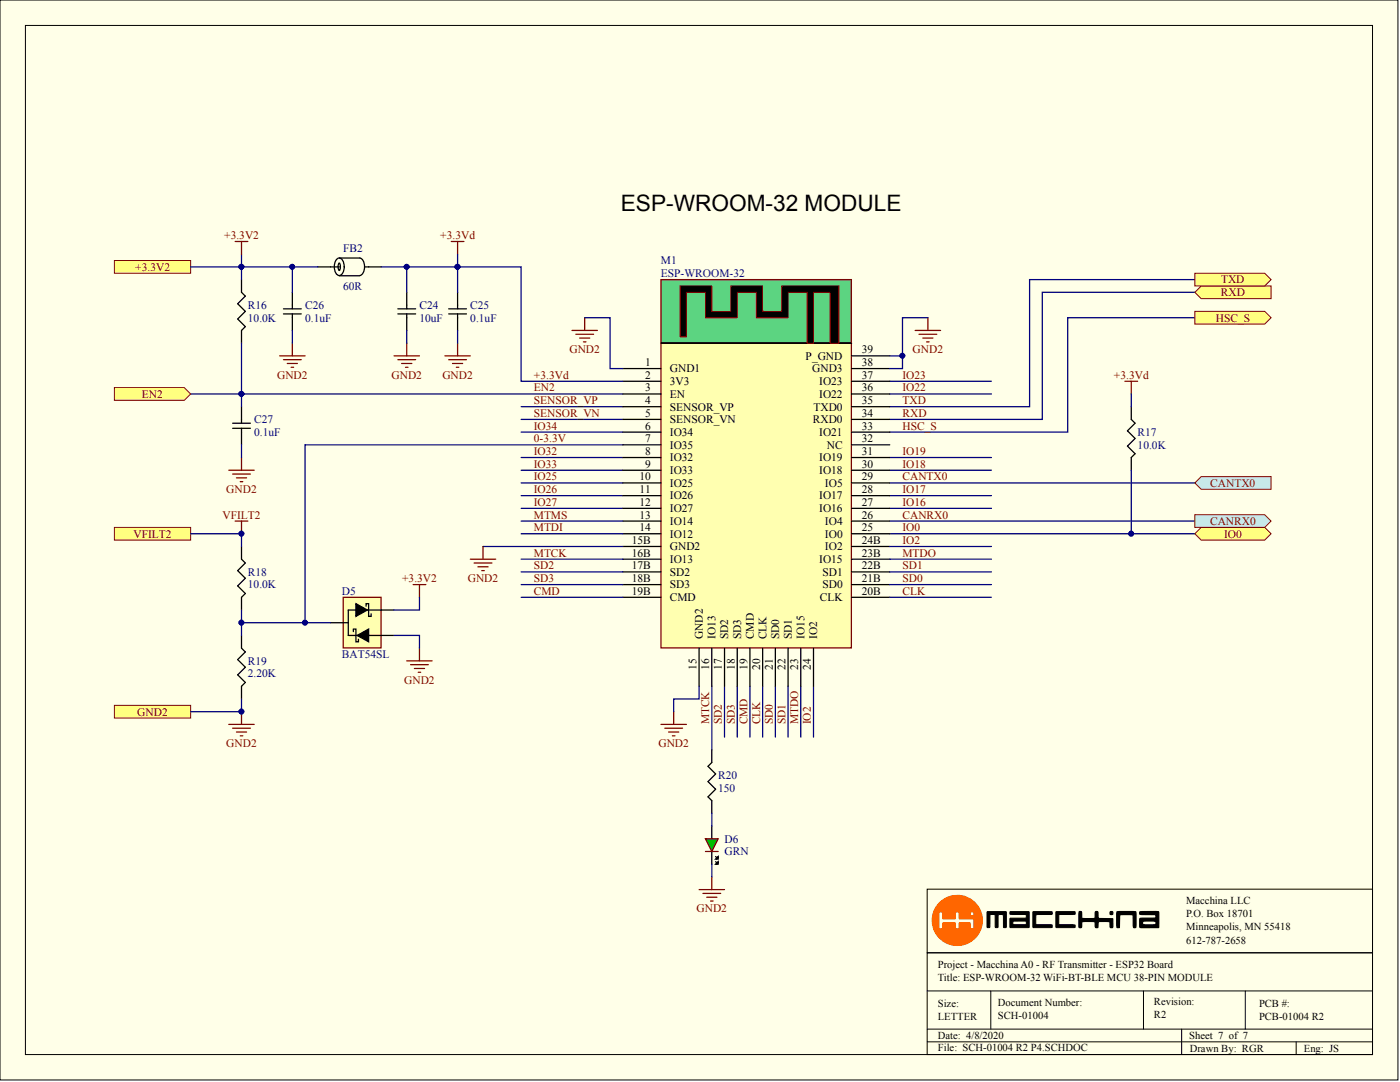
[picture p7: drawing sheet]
<svg xmlns="http://www.w3.org/2000/svg" width="279mm" height="216mm" viewBox="0 0 279 216" stroke-linecap="round" stroke-linejoin="round" font-family="sans-serif">
<g fill="#ffffe8" stroke="#000" stroke-width=".2">
<path d="M0 0h279v215.5h-279z"/>
<path d="M5.1 5.1h268.8v205.3h-268.8z"/>
</g>
<g fill="none" stroke="#000080" stroke-width=".25">
<path d="M238.5 58.3h-30.5v25.4h-30.4M238.5 55.8h-33v25.3h-27.9M38.1 78.6h86.2M177.6 78.6h20.3M177.6 76.1h20.3M238.5 63.4h-25.4v22.8h-35.5M104 81.1h20.3M104 83.7h20.3M104 86.2h20.3M104 91.3h20.3M104 93.8h20.3M104 96.4h20.3"/>
<path d="M104 98.9h20.3M124.3 88.8h-63.4v35.5h-12.7M177.6 91.3h20.3M177.6 93.8h20.3M177.6 96.4h60.9M177.6 98.9h20.3M104 101.4h20.3M177.6 101.4h20.3M177.6 106.5h60.9M177.6 104h60.9M142.1 136.9v12.7M144.6 136.9v10.2"/>
<path d="M147.1 136.9v10.2M149.7 136.9v10.2M152.2 136.9v10.2M154.7 136.9v10.2M157.3 136.9v10.2M159.8 136.9v10.2M162.4 136.9v10.2"/>
</g>
<g fill="#000080" stroke="#000080" stroke-width=".2">
<circle cx="48.2" cy="78.6" r=".48"/>
<circle cx="60.9" cy="124.2" r=".48"/>
<circle cx="48.2" cy="124.2" r=".48"/>
<circle cx="225.7" cy="106.5" r=".48"/>
</g>
<path d="M131.9 68.5h38v60.8h-38z" fill="#ffffb0" stroke="#800000" stroke-width=".25"/>
<path d="M131.9 55.8h38v12.6h-38z" fill="#5cd481" stroke="#800000" stroke-width=".25"/>
<g fill="none" stroke="#000" stroke-width=".25">
<path d="M48.2 55.8v2.5l.8 .8-1.6 1.5 1.6 1.5-1.6 1.6 1.6 1.5-.8 .7v2.6M58.3 58.3v3.3M63.4 53.3h4.3M67.1 51.8a.67 .67 0 0 1 1.2 0 2.49 2.49 0 0 1-.3 3.1 .81 .81 0 0 1-1.1-.6 2.75 2.75 0 0 1 .2-2.5zM67.6 52.6l.1-.1 .2 .4v.7l-.2 .4-.2-.4zM67.7 51.5h4.1a1.83 1.83 0 0 1 .9 2.2 1.3 1.3 0 0 1-.9 1.3M67.7 55h4.1M72.8 53.3h3.3M81.2 58.3v3.3M91.3 58.3v3.3M56.6 62.6h3.5M56.6 61.6h3.5"/>
<path d="M58.3 62.6v3.3M79.4 62.6h3.6M79.4 61.6h3.6M81.2 62.6v3.3M89.5 62.6h3.6M89.5 61.6h3.6M91.3 62.6v3.3M124.3 73.5h7.6M124.3 76.1h7.6M124.3 78.6h7.6M131.9 68.5h38.1M170 73.5h7.6"/>
<path d="M170 76.1h7.6M170 78.6h7.6M170 71h7.6M46.4 85.5h3.6M46.4 84.4h3.6M48.2 81.1v3.3M48.2 85.5v3.3M124.3 81.1h7.6M124.3 83.7h7.6M124.3 86.2h7.6M124.3 88.8h7.6M124.3 91.3h7.6"/>
<path d="M124.3 93.8h7.6M124.3 96.4h7.6M124.3 98.9h7.6M170 81.1h7.6M170 83.7h7.6M170 86.2h7.6M170 88.8h7.6M170 91.3h7.6M170 93.8h7.6M170 96.4h7.6M170 98.9h7.6M225.8 81.1v2.6l.7 .7-1.5 1.6 1.5 1.5-1.5 1.5 1.5 1.5-.7 .8v2.5"/>
<path d="M124.3 101.4h7.6M124.3 104h7.6M124.3 106.5h7.6M124.3 109h7.6M124.3 111.6h7.6M124.3 114.1h7.6M124.3 116.7h7.6M124.3 119.2h7.6M170 101.4h7.6M170 104h7.6M170 106.5h7.6M170 109h7.6"/>
<path d="M170 111.6h7.6M170 114.1h7.6M170 116.7h7.6M170 119.2h7.6M139.5 129.3v7.6M142.1 129.3v7.6M144.6 129.3v7.6M147.1 129.3v7.6M149.7 129.3v7.6M152.2 129.3v7.6M154.7 129.3v7.6M157.3 129.3v7.6"/>
<path d="M159.8 129.3v7.6M162.4 129.3v7.6"/>
</g>
<path d="M135.7 57.1h6.4v5h3.8v-5h6.3v5h3.8v-5h11.4v11.4h-1.8v-10.2h-3.2v10.2h-1.3v-10.2h-3.8v5.1h-6.4v-5.1h-3.8v5.1h-6.3v-5.1h-3.8v8.9h-1.3z" fill-rule="evenodd" fill="#000"/>
<path d="M135.7 57.1h6.4v5h3.8v-5h6.3v5h3.8v-5h11.4v11.4h-1.8v-10.2h-3.2v10.2h-1.3v-10.2h-3.8v5.1h-6.4v-5.1h-3.8v5.1h-6.3v-5.1h-3.8v8.9h-1.3z" fill="none" stroke="#800000" stroke-width=".2"/>
<g fill="none" stroke="#800000" stroke-width=".25">
<path d="M46.9 48.2h2.6M48.2 48.2v2.5M55.8 71h5.1M56.6 71.8h3.5M57.3 72.5h2.1M58.1 73.3h.5M58.3 68.5v2.5M78.6 71h5.1M79.4 71.8h3.6M80.2 72.5h2M80.9 73.3h.5M81.2 68.5v2.5"/>
<path d="M88.8 71h5.1M89.5 71.8h3.6M90.3 72.5h2M91.1 73.3h.5M91.3 68.5v2.5M114.2 65.9h5M114.9 66.7h3.6M115.7 67.5h2M116.4 68.2h.5M116.7 63.4v2.5M182.6 65.9h5.1M183.4 66.7h3.6"/>
<path d="M184.2 67.5h2M184.9 68.2h.5M185.2 63.4v2.5M224.5 76.1h2.5M225.8 76.1v2.5M45.7 93.8h5M46.4 94.6h3.6M47.2 95.4h2M47.9 96.1h.6M48.2 91.3v2.5M131.9 144.5h5.1M132.7 145.3h3.5"/>
<path d="M133.4 146.1h2.1M134.2 146.8h.5M134.4 142v2.5"/>
</g>
<g fill="none" stroke="#000080" stroke-width=".25">
<path d="M48.2 50.7v2.6h15.2M48.2 53.3v2.5M58.3 53.3v5M76.1 53.3h27.9v22.8h20.3M81.2 53.3v5M91.3 53.3v5M48.2 68.5v12.6M58.3 65.9v2.6M81.2 65.9v2.6M91.3 65.9v2.6M116.7 63.4h5.1v10.1h2.5M177.6 71h2.5"/>
<path d="M185.2 63.4h-5.1v10.1h-2.5M225.8 78.6v2.5M48.2 88.8v2.5M225.8 93.8v12.7M139.5 136.9v2.6h-5.1v2.5"/>
</g>
<g fill="#000080" stroke="#000080" stroke-width=".2">
<circle cx="180.1" cy="71" r=".48"/>
<circle cx="91.3" cy="53.2" r=".48"/>
<circle cx="81.2" cy="53.2" r=".48"/>
<circle cx="58.3" cy="53.2" r=".48"/>
<circle cx="48.2" cy="53.2" r=".48"/>
<circle cx="48.2" cy="78.6" r=".48"/>
<circle cx="225.7" cy="106.5" r=".48"/>
</g>
<g fill="#ffff80" stroke="#800000" stroke-width=".2">
<path d="M22.8 77.3h14l1.3 1.3-1.3 1.3h-14z" fill-rule="evenodd"/>
<path d="M239.7 57.1h14v2.5h-14l-1.2-1.3z" fill-rule="evenodd"/>
<path d="M238.5 54.5h13.9l1.3 1.3-1.3 1.3h-13.9z" fill-rule="evenodd"/>
<path d="M238.5 62.1h13.9l1.3 1.3-1.3 1.3h-13.9z" fill-rule="evenodd"/>
</g>
<path d="M48.2 109v2.6l.8 .7-1.6 1.6 1.6 1.5-1.6 1.5 1.6 1.5-.8 .8v2.5M48.2 126.8v2.5l.8 .8-1.6 1.5 1.6 1.5-1.6 1.6 1.6 1.5-.8 .7v2.6" fill="none" stroke="#000" stroke-width=".25"/>
<path d="M46.9 104h2.6M48.2 104v2.5M45.7 144.5h5M46.4 145.3h3.6M47.2 146.1h2M47.9 146.8h.6M48.2 142v2.5" fill="none" stroke="#800000" stroke-width=".25"/>
<g fill="#000080" stroke="#000080" stroke-width=".2">
<circle cx="48.2" cy="106.5" r=".48"/>
<circle cx="48.2" cy="142" r=".48"/>
<circle cx="48.2" cy="124.2" r=".48"/>
</g>
<path d="M48.2 121.7v5.1" fill="none" stroke="#000080" stroke-width=".25"/>
<g fill="#ffff80" stroke="#800000" stroke-width=".2">
<path d="M22.8 52h15.3v2.5h-15.3z" fill-rule="evenodd"/>
<path d="M22.8 105.2h15.3v2.6h-15.3z" fill-rule="evenodd"/>
<path d="M22.8 140.7h15.3v2.6h-15.3z" fill-rule="evenodd"/>
</g>
<path d="M38.1 53.3h10.1M38.1 106.5h10.1v2.5M48.2 139.5v2.5h-10.1" fill="none" stroke="#000080" stroke-width=".25"/>
<g fill="#000080" stroke="#000080" stroke-width=".2">
<circle cx="48.2" cy="53.2" r=".48"/>
<circle cx="48.2" cy="106.5" r=".48"/>
<circle cx="48.2" cy="142" r=".48"/>
</g>
<g fill="#c8ebeb" stroke="#800000" stroke-width=".2">
<path d="M239.7 95.1h14v2.5h-14l-1.2-1.2z" fill-rule="evenodd"/>
<path d="M238.5 102.7h13.9l1.3 1.3-1.3 1.2h-13.9z" fill-rule="evenodd"/>
</g>
<path d="M239.7 105.2h12.7l1.3 1.3-1.3 1.3h-12.7l-1.2-1.3z" fill-rule="evenodd" fill="#ffff80" stroke="#800000" stroke-width=".2"/>
<path d="M142.1 149.6v2.6l-.8 .7 1.5 1.5-1.5 1.6 1.5 1.5-1.5 1.5 .8 .8v2.5M142.1 164.8v2.6M142.1 169.9v2.5" fill="none" stroke="#000" stroke-width=".25"/>
<path d="M140.8 169.9h2.5" fill="none" stroke="#800000" stroke-width=".25"/>
<path d="M140.8 167.4h2.5l-1.2 2.5z" fill="#00bf00"/>
<path d="M140.8 167.4h2.5l-1.2 2.5z" fill="none" stroke="#800000" stroke-width=".25"/>
<path d="M142.8 172.4l.5-.5v.5z" fill="#080d02"/>
<path d="M142.8 172.4l.5-.5v.5zM142.8 171.9l.3 .3" fill="none" stroke="#000" stroke-width=".25"/>
<path d="M142.8 171.4l.5-.5v.5z" fill="#080d02"/>
<path d="M142.8 171.4l.5-.5v.5zM142.8 170.9l.3 .3" fill="none" stroke="#000" stroke-width=".25"/>
<path d="M90.1 48.2h2.5M91.3 48.2v2.5M93.9 111.6h5M94.6 112.3h3.6M95.4 113.1h2M96.1 113.9h.5M96.4 109v2.6M139.5 177.5h5.1M140.3 178.3h3.5M141 179h2.1M141.8 179.8h.5M142.1 175v2.5" fill="none" stroke="#800000" stroke-width=".25"/>
<g fill="none" stroke="#000080" stroke-width=".25">
<path d="M91.3 50.7v2.6M96.4 109h27.9M104 104h20.3M104 106.5h20.3M104 111.6h20.3M104 114.1h20.3M104 116.7h20.3M104 119.2h20.3M177.6 109h20.3M177.6 111.6h20.3M177.6 114.1h20.3M177.6 116.7h20.3"/>
<path d="M177.6 119.2h20.3M142.1 162.3v2.5M142.1 172.4v2.6"/>
</g>
<circle cx="91.3" cy="53.2" r=".48" fill="#000080" stroke="#000080" stroke-width=".2"/>
<path d="M68.5 119.2h7.6v10.1h-7.6z" fill="#ffffb0" stroke="#800000" stroke-width=".25"/>
<path d="M66 124.3h3.5M70.5 126v-.5h.5v2.6h.5v-.5M71.3 126.8l2.3-1.3v2.6zM73.1 121v-.5h.5v2.5h.5v-.5M78.6 121.7h-9.1v5.1h9.1" fill="none" stroke="#000" stroke-width=".25"/>
<path d="M71.3 126.8l2.3-1.3v2.6z" fill="#000"/>
<path d="M71 120.5l2.3 1.2-2.3 1.3z" fill="#000" stroke="#000" stroke-width=".25"/>
<path d="M83.7 119.2v2.5h-5.1M60.9 124.3h5.1M78.6 126.8h5.1v2.5" fill="none" stroke="#000080" stroke-width=".25"/>
<circle cx="60.9" cy="124.2" r=".48" fill="#000080" stroke="#000080" stroke-width=".2"/>
<path d="M82.4 116.7h2.6M83.7 116.7v2.5M81.2 131.9h5M81.9 132.6h3.6M82.7 133.4h2M83.5 134.1h.5M83.7 129.3v2.6" fill="none" stroke="#800000" stroke-width=".25"/>
<path d="M185 177.4h88.9v12.7h-88.9zM185 190.1h88.9v20.3h-88.9zM185 197.7h88.9M197.7 197.7v7.6M228.2 197.7v7.6M248.5 197.7v7.6M185 205.3h88.9M185 207.9h88.9M235.8 205.3v5.1M258.7 207.9v2.5" fill="none" stroke="#000" stroke-width=".2"/>
<path d="M186 183.7a5 5 0 0 1 10.1 0 5 5 0 0 1-10.1 0zM187.5 182l-.1 3 .2 .3 .5-.1 .1-1.1h.6l1.8 .1 .1 1.1h.4l.3-.1v-1l2.1-.1 .2 1.2h.6l.1-1.8-.2-.1-2.7-.1-.1-1.2a.4 .4 0 0 0-.5-.1 .4 .4 0 0 0-.2 .4l-.1 .9-2.4 .1-.1-1.3zM193.6 182.4a.4 .4 0 0 0 .8 0 .4 .4 0 0 0-.8 0z" fill="#f60" stroke="#f60" stroke-width=".2"/>
<g fill="#000" stroke="#000" stroke-width=".2">
<path d="M197 181.9h3.8v3.1h-.5l-.1-2.4-.2-.1-.8 .1v2.3a.29 .29 0 0 1-.3 .2 .29 .29 0 0 1-.3-.3v-2.2l-.1-.1h-.8l-.1 .1-.1 2.4-.5 .1zM206.2 181.9l3.8 .1-.1 .5h-3.1l-.1 .9v.9l.1 .2h3.1l.1 .6h-3.8zM210.8 181.9h3.7l.1 .4-.3 .2h-2.9l-.1 .1v1.8l.1 .1 3.1 .1v.5h-3.7z"/>
<path d="M201.6 181.9h3.8v3.2h-3.8v-1.8l3.1-.1 .1-.4-.1-.3-3.1-.1zM202.3 183.8l-.2 .5 .2 .2h2.4l.1-.1-.1-.6z"/>
</g>
<g fill="#000" stroke="#000" stroke-width=".25">
<path d="M215.4 182l.4-.1 .1 1.3 1.8 .1h.8l.1-1.4h.4l.2 1.4h2.9v1.7l-.5 .1-.1-1.1-.1-.1h-1.9l-.3 .1-.1 1.1h-.4l-.2-1.1-.1-.1a4.8 4.8 0 0 0-2.5 .1l-.1 1-.4 .1zM222.9 181.9h3.8v.9v2.3h-.4l-.1-.1-.1-2.4-1.9-.1h-.7l-.1 2.6h-.4a2.05 2.05 0 0 1-.1-1.6z"/>
<path d="M227.5 181.9h1.8a3 3 0 0 1 1.9 .1v3.1h-3.6l-.2-.7a1.18 1.18 0 0 1 .2-1.2h3l.1-.5-.1-.2-3.1-.1zM228.1 183.9l-.1 .4 .2 .2a5.3 5.3 0 0 0 2.5-.1v-.4l-.3-.2z"/>
<circle cx="221.8" cy="182.2" r=".32"/>
</g>
<text font-size="4.5" x="123.9" y="42.1">ESP-WROOM-32 MODULE</text>
<g font-size="2.3" fill="#800000">
<text x="44.7" y="47.7">+3.3V2</text>
<text x="87.9" y="47.7">+3.3Vd</text>
<text x="27" y="54">+3.3V2</text>
<text x="243.7" y="59.1">RXD</text>
<text x="243.7" y="56.6">TXD</text>
<text x="242.6" y="64.2">HSC_S</text>
<text x="113.6" y="70.5">GND2</text>
<text x="182.1" y="70.5">GND2</text>
<text x="55.3" y="75.6">GND2</text>
<text x="78.1" y="75.6">GND2</text>
<text x="88.3" y="75.6">GND2</text>
<text x="106.5" y="75.6">+3.3Vd</text>
<text x="180.1" y="75.6">IO23</text>
<text x="222.3" y="75.6">+3.3Vd</text>
<text x="28.3" y="79.4">EN2</text>
<text x="106.5" y="80.6">SENSOR_VP</text>
<text x="106.5" y="83.2">SENSOR_VN</text>
<text x="106.5" y="78.1">EN2</text>
<text x="180.1" y="78.1">IO22</text>
<text x="180.1" y="80.6">TXD</text>
<text x="180.1" y="83.2">RXD</text>
<text x="106.5" y="85.7">IO34</text>
<text x="106.5" y="88.3">0-3.3V</text>
<text x="180.1" y="85.7">HSC_S</text>
<text x="106.5" y="95.9">IO25</text>
<text x="106.5" y="90.8">IO32</text>
<text x="106.5" y="93.3">IO33</text>
<text x="180.1" y="93.3">IO18</text>
<text x="180.1" y="90.8">IO19</text>
<text x="180.1" y="95.9">CANTX0</text>
<text x="45.2" y="98.4">GND2</text>
<text x="106.5" y="98.4">IO26</text>
<text x="106.5" y="100.9">IO27</text>
<text x="180.1" y="100.9">IO16</text>
<text x="180.1" y="98.4">IO17</text>
<text x="241.5" y="97.1">CANTX0</text>
<text x="26.6" y="107.3">VFILT2</text>
<text x="44.4" y="103.5">VFILT2</text>
<text x="106.5" y="106">MTDI</text>
<text x="106.5" y="103.5">MTMS</text>
<text x="180.1" y="106">IO0</text>
<text x="180.1" y="103.5">CANRX0</text>
<text x="241.5" y="104.7">CANRX0</text>
<text x="244.3" y="107.3">IO0</text>
<text x="106.5" y="111.1">MTCK</text>
<text x="106.5" y="113.6">SD2</text>
<text x="180.1" y="108.5">IO2</text>
<text x="180.1" y="111.1">MTDO</text>
<text x="180.1" y="113.6">SD1</text>
<text x="80.2" y="116.1">+3.3V2</text>
<text x="93.4" y="116.1">GND2</text>
<text x="106.5" y="116.1">SD3</text>
<text x="106.5" y="118.7">CMD</text>
<text x="180.1" y="116.1">SD0</text>
<text x="180.1" y="118.7">CLK</text>
<text x="80.7" y="136.4">GND2</text>
<text x="27.4" y="142.8">GND2</text>
<text x="45.2" y="149.1">GND2</text>
<text x="131.4" y="149.1">GND2</text>
<text x="141.5" y="144.5" transform="rotate(-90 141.5 144.5)">MTCK</text>
<text x="144.1" y="144.5" transform="rotate(-90 144.1 144.5)">SD2</text>
<text x="146.6" y="144.5" transform="rotate(-90 146.6 144.5)">SD3</text>
<text x="149.2" y="144.5" transform="rotate(-90 149.2 144.5)">CMD</text>
<text x="151.7" y="144.5" transform="rotate(-90 151.7 144.5)">CLK</text>
<text x="154.2" y="144.5" transform="rotate(-90 154.2 144.5)">SD0</text>
<text x="156.8" y="144.5" transform="rotate(-90 156.8 144.5)">SD1</text>
<text x="159.3" y="144.5" transform="rotate(-90 159.3 144.5)">MTDO</text>
<text x="161.8" y="144.5" transform="rotate(-90 161.8 144.5)">IO2</text>
<text x="139" y="182.1">GND2</text>
</g>
<g font-size="2.3" fill="#000080">
<text x="68.5" y="50.2">FB2</text>
<text x="131.9" y="52.7">M1</text>
<text x="68.5" y="57.8">60R</text>
<text x="131.9" y="55.3">ESP-WROOM-32</text>
<text x="49.5" y="61.6">R16</text>
<text x="49.5" y="64.2">10.0K</text>
<text x="60.9" y="61.6">C26</text>
<text x="60.9" y="64.2">0.1uF</text>
<text x="83.7" y="61.6">C24</text>
<text x="83.7" y="64.2">10uF</text>
<text x="93.9" y="61.6">C25</text>
<text x="93.9" y="64.2">0.1uF</text>
<text x="50.7" y="84.4">C27</text>
<text x="50.7" y="87">0.1uF</text>
<text x="227" y="87">R17</text>
<text x="227" y="89.5">10.0K</text>
<text x="49.5" y="114.9">R18</text>
<text x="49.5" y="117.4">10.0K</text>
<text x="68.2" y="118.7">D5</text>
<text x="68.2" y="131.4">BAT54SL</text>
<text x="49.5" y="132.6">R19</text>
<text x="49.5" y="135.2">2.20K</text>
<text x="143.3" y="155.4">R20</text>
<text x="143.3" y="158">150</text>
<text x="144.6" y="168.1">D6</text>
<text x="144.6" y="170.7">GRN</text>
</g>
<g font-size="2.3">
<text x="160.8" y="71.8">P_GND</text>
<text x="172" y="70.5">39</text>
<text x="128.7" y="73">1</text>
<text x="128.7" y="75.6">2</text>
<text x="133.7" y="74.3">GND1</text>
<text x="133.7" y="76.8">3V3</text>
<text x="162.1" y="74.3">GND3</text>
<text x="163.5" y="76.8">IO23</text>
<text x="172" y="75.6">37</text>
<text x="172" y="73">38</text>
<text x="128.7" y="78.1">3</text>
<text x="128.7" y="80.6">4</text>
<text x="128.7" y="83.2">5</text>
<text x="133.7" y="79.4">EN</text>
<text x="133.7" y="81.9">SENSOR_VP</text>
<text x="162.4" y="81.9">TXD0</text>
<text x="163.5" y="79.4">IO22</text>
<text x="172" y="83.2">34</text>
<text x="172" y="80.6">35</text>
<text x="172" y="78.1">36</text>
<text x="128.7" y="85.7">6</text>
<text x="128.7" y="88.3">7</text>
<text x="133.7" y="84.4">SENSOR_VN</text>
<text x="133.7" y="87">IO34</text>
<text x="133.7" y="89.5">IO35</text>
<text x="162.2" y="84.4">RXD0</text>
<text x="163.5" y="87">IO21</text>
<text x="165" y="89.5">NC</text>
<text x="172" y="88.3">32</text>
<text x="172" y="85.7">33</text>
<text x="127.6" y="95.9">10</text>
<text x="128.7" y="90.8">8</text>
<text x="128.7" y="93.3">9</text>
<text x="133.7" y="92.1">IO32</text>
<text x="133.7" y="94.6">IO33</text>
<text x="163.5" y="94.6">IO18</text>
<text x="163.5" y="92.1">IO19</text>
<text x="172" y="95.9">29</text>
<text x="172" y="93.3">30</text>
<text x="172" y="90.8">31</text>
<text x="127.6" y="98.4">11</text>
<text x="127.6" y="100.9">12</text>
<text x="133.7" y="97.1">IO25</text>
<text x="133.7" y="99.7">IO26</text>
<text x="163.5" y="99.7">IO17</text>
<text x="164.6" y="97.1">IO5</text>
<text x="172" y="100.9">27</text>
<text x="172" y="98.4">28</text>
<text x="127.6" y="103.5">13</text>
<text x="127.6" y="106">14</text>
<text x="133.7" y="102.2">IO27</text>
<text x="133.7" y="104.7">IO14</text>
<text x="133.7" y="107.3">IO12</text>
<text x="163.5" y="102.2">IO16</text>
<text x="164.6" y="107.3">IO0</text>
<text x="164.6" y="104.7">IO4</text>
<text x="172" y="106">25</text>
<text x="172" y="103.5">26</text>
<text x="126.1" y="108.5">15B</text>
<text x="126.1" y="111.1">16B</text>
<text x="126.1" y="113.6">17B</text>
<text x="133.7" y="109.8">GND2</text>
<text x="133.7" y="112.3">IO13</text>
<text x="163.5" y="112.3">IO15</text>
<text x="164.6" y="109.8">IO2</text>
<text x="172" y="113.6">22B</text>
<text x="172" y="111.1">23B</text>
<text x="172" y="108.5">24B</text>
<text x="126.1" y="116.1">18B</text>
<text x="126.1" y="118.7">19B</text>
<text x="133.7" y="114.9">SD2</text>
<text x="133.7" y="117.4">SD3</text>
<text x="133.7" y="119.9">CMD</text>
<text x="163.6" y="119.9">CLK</text>
<text x="164.1" y="117.4">SD0</text>
<text x="164.1" y="114.9">SD1</text>
<text x="172" y="118.7">20B</text>
<text x="172" y="116.1">21B</text>
<text x="140.3" y="127.6" transform="rotate(-90 140.3 127.6)">GND2</text>
<text x="142.8" y="127.6" transform="rotate(-90 142.8 127.6)">IO13</text>
<text x="145.4" y="127.6" transform="rotate(-90 145.4 127.6)">SD2</text>
<text x="147.9" y="127.6" transform="rotate(-90 147.9 127.6)">SD3</text>
<text x="150.4" y="127.6" transform="rotate(-90 150.4 127.6)">CMD</text>
<text x="153" y="127.6" transform="rotate(-90 153 127.6)">CLK</text>
<text x="155.5" y="127.6" transform="rotate(-90 155.5 127.6)">SD0</text>
<text x="158" y="127.6" transform="rotate(-90 158 127.6)">SD1</text>
<text x="160.6" y="127.6" transform="rotate(-90 160.6 127.6)">IO15</text>
<text x="163.1" y="127.6" transform="rotate(-90 163.1 127.6)">IO2</text>
<text x="139" y="133.6" transform="rotate(-90 139 133.6)">15</text>
<text x="141.5" y="133.6" transform="rotate(-90 141.5 133.6)">16</text>
<text x="144.1" y="133.6" transform="rotate(-90 144.1 133.6)">17</text>
<text x="146.6" y="133.6" transform="rotate(-90 146.6 133.6)">18</text>
<text x="149.2" y="133.6" transform="rotate(-90 149.2 133.6)">19</text>
<text x="151.7" y="133.6" transform="rotate(-90 151.7 133.6)">20</text>
<text x="154.2" y="133.6" transform="rotate(-90 154.2 133.6)">21</text>
<text x="156.8" y="133.6" transform="rotate(-90 156.8 133.6)">22</text>
<text x="159.3" y="133.6" transform="rotate(-90 159.3 133.6)">23</text>
<text x="161.8" y="133.6" transform="rotate(-90 161.8 133.6)">24</text>
</g>
<g font-size="2.1">
<text x="236.7" y="180.4">Macchina LLC</text>
<text x="236.7" y="183">P.O. Box 18701</text>
<text x="236.7" y="185.6">Minneapolis, MN 55418</text>
<text x="236.7" y="188.3">612-787-2658</text>
<text x="187.2" y="193.2">Project - Macchina A0 - RF Transmitter - ESP32 Board</text>
<text x="187.2" y="195.8">Title: ESP-WROOM-32 WiFi-BT-BLE MCU 38-PIN MODULE</text>
<text x="187.2" y="200.9">Size:</text>
<text x="187.2" y="203.5">LETTER</text>
<text x="199.2" y="200.6">Document Number:</text>
<text x="199.2" y="203.3">SCH-01004</text>
<text x="230.3" y="200.5">Revision:</text>
<text x="230.3" y="203.2">R2</text>
<text x="251.3" y="200.9">PCB #:</text>
<text x="251.3" y="203.6">PCB-01004 R2</text>
<text x="187.2" y="207.2">Date: 4/8/2020</text>
<text x="187.2" y="209.7">File: SCH-01004 R2 P4.SCHDOC</text>
<text x="237.4" y="207.4">Sheet 7 of 7</text>
<text x="237.5" y="209.8">Drawn By: RGR</text>
<text x="260.2" y="209.8">Eng: JS</text>
</g>
</svg>
